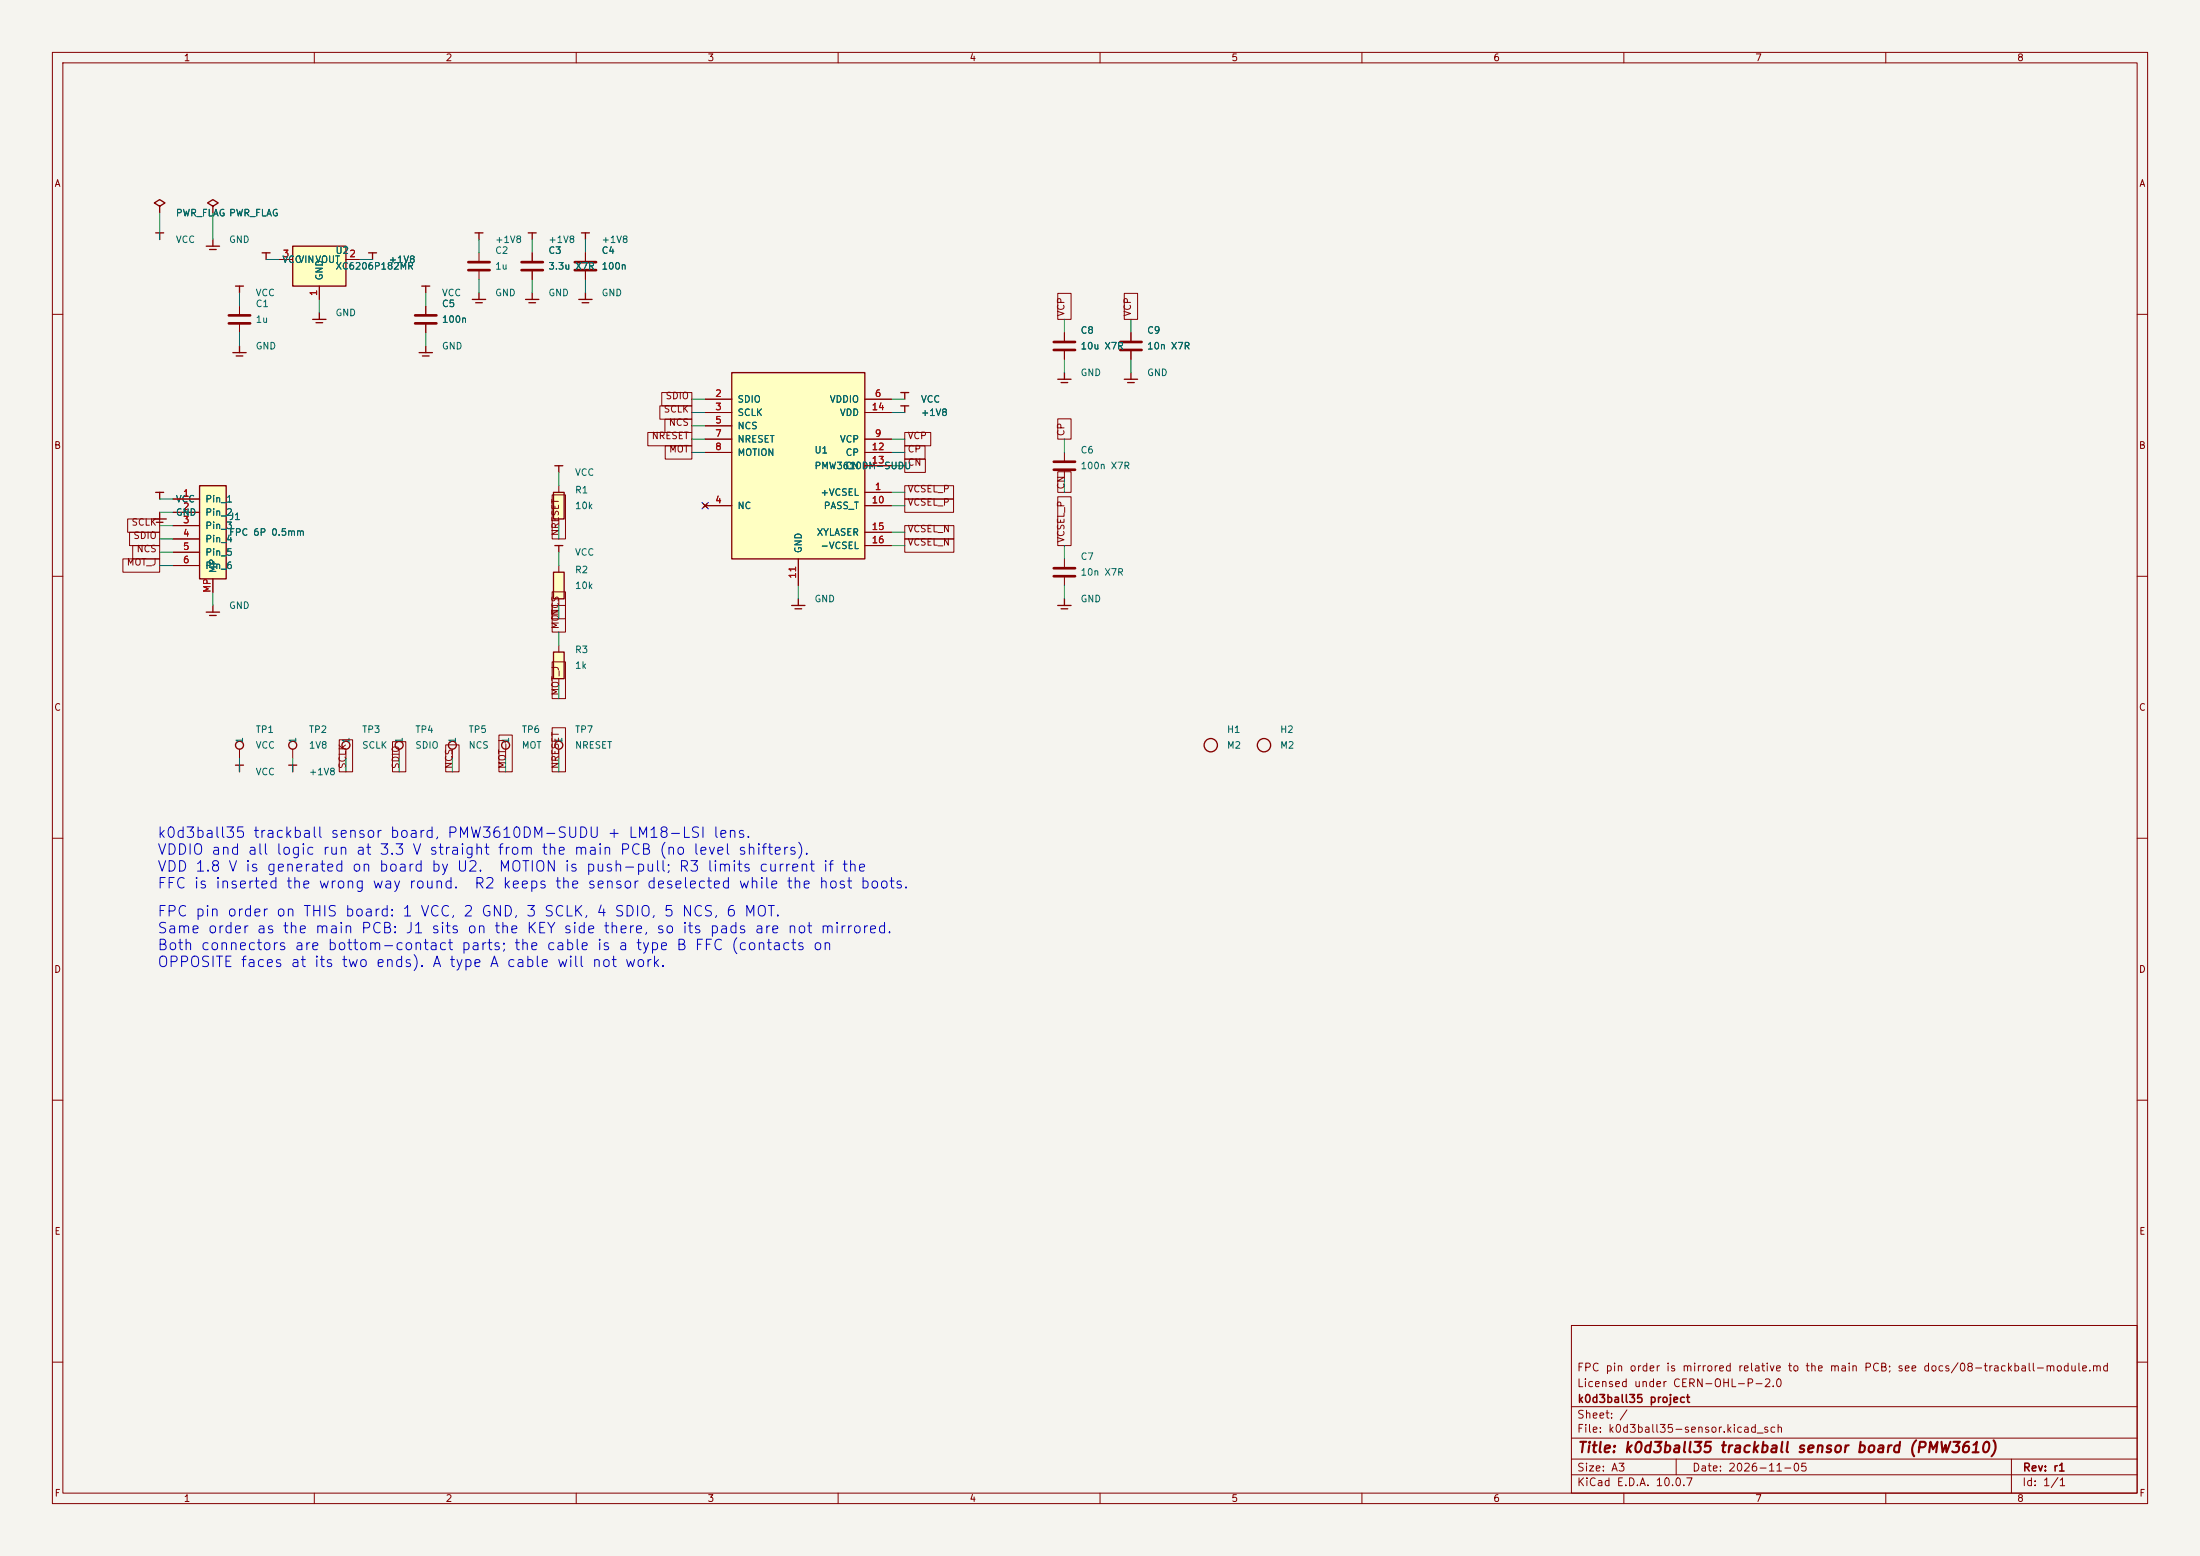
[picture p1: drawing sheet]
<svg xmlns="http://www.w3.org/2000/svg" width="420mm" height="297mm" viewBox="0 0 420 297" stroke-linecap="round" stroke-linejoin="round" font-family="sans-serif">
<path d="M0 0h420v297h-420z" fill="#f5f4ef" stroke="#f5f4ef" stroke-width=".19"/>
<g fill="none" stroke="#840000" stroke-width=".19">
<path d="M10 10h400v277h-400zM12 12h396v273h-396zM60 10v2M110 10v2M160 10v2M210 10v2M260 10v2M310 10v2M360 10v2M45.7 58.4v1.8M81.3 58.4v1.8M91.4 48.3v1.7"/>
<path d="M91.4 51.6v1.7M101.6 48.3v1.7M101.6 51.6v1.7M111.8 48.3v1.7M111.8 51.6v1.7M10 60h2M45.7 61.7v1.8M81.3 61.7v1.8M215.9 63.5v1.8M215.9 66.8v1.8M408 60h2M10 110h2"/>
<path d="M408 110h2M10 160h2M408 160h2M10 210h2M408 210h2M300 253h108v32h-108zM10 260h2M300 278.5h108M300 274.5h108M300 268.5h108M320 278.5v3M384 278.5v6.5"/>
<path d="M408 260h2M60 285v2M110 285v2M160 285v2M210 285v2M260 285v2M300 281.5h108M310 285v2M360 285v2"/>
</g>
<g fill="none" stroke="#840000" stroke-width=".25">
<path d="M45 54.6h1.5M45.7 54.6v1.3M61 59.7v1.3M80.5 54.6h1.5M81.3 54.6v1.3M90.2 57.2h2.5M90.7 44.5h1.5M90.8 57.8h1.3M91.4 44.5v1.2M91.4 55.9v1.3M100.3 57.2h2.6M100.8 44.5h1.6"/>
<path d="M101 57.8h1.2M101.6 44.5v1.2M101.6 55.9v1.3M111 44.5h1.5M111.8 44.5v1.2M44.4 67.3h2.6M45.1 67.9h1.3M45.7 66v1.3M59.7 61h2.5M60.3 61.6h1.3M80 67.3h2.5M80.6 67.9h1.3"/>
<path d="M81.3 66v1.3M214.6 72.4h2.6M215.3 73h1.2M215.9 71.1v1.3M105.9 104.1h1.5M106.7 104.1v1.3"/>
</g>
<path d="M89.4 50h4.1M89.4 51.6h4.1M99.6 50h4M99.6 51.6h4M109.7 50h4.1M109.7 51.6h4.1M43.7 60.2h4.1M43.7 61.7h4.1M79.2 60.2h4.1M79.2 61.7h4.1M213.9 65.3h4M213.9 66.8h4" fill="none" stroke="#840000" stroke-width=".51"/>
<path d="M55.9 47h10.1v7.6h-10.1z" fill="#ffffc2"/>
<g fill="none" stroke="#840000" stroke-width=".25">
<path d="M30.5 39.4l1-.7-1-.6-1 .6 1 .7v1.2M40.6 39.4l1.1-.7-1.1-.6-1 .6 1 .7v1.2M29.7 44.5h1.5M30.5 44.5v1.2M39.4 47h2.5M40 47.6h1.3M40.6 45.7v1.3M50 48.3h1.6M50.8 48.3v1.2M55.9 47h10.1v7.6h-10.1zM70.4 48.3h1.5M71.1 48.3v1.2"/>
<path d="M29.7 94h1.5M30.5 94v1.3M201.9 115.6h2.6M202.6 116.2h1.2M203.2 114.3v1.3"/>
<circle cx="231.1" cy="142.2" r="1.27"/>
<circle cx="241.3" cy="142.2" r="1.27"/>
</g>
<path d="M53.3 49.5h2.6M61 54.6v2.6M66 49.5h2.6M203.2 106.7v1.8M203.2 110v1.8" fill="none" stroke="#840000" stroke-width=".19"/>
<path d="M201.2 108.5h4M201.2 110h4" fill="none" stroke="#840000" stroke-width=".51"/>
<path d="M38.1 92.7h5.1v17.8h-5.1z" fill="#ffffc2"/>
<g fill="none" stroke="#840000" stroke-width=".25">
<path d="M172 74.9h1.5M172 77.5h1.5M172.7 74.9v1.3M172.7 77.5v1.2M201.9 72.4h2.6M202.6 73h1.2M203.2 71.1v1.3M29.2 99.1h2.5M29.8 99.7h1.3M30.5 97.8v1.3M38.1 92.7h5.1v17.8h-5.1zM39.4 116.8h2.5"/>
<path d="M40 117.5h1.3M40.6 115.6v1.2M45 146.1h1.5M45.7 146.1v1.2M55.1 146.1h1.5M55.9 146.1v1.2"/>
<circle cx="45.7" cy="142.2" r=".76"/>
<circle cx="55.9" cy="142.2" r=".76"/>
<circle cx="66" cy="142.2" r=".76"/>
<circle cx="76.2" cy="142.2" r=".76"/>
<circle cx="86.4" cy="142.2" r=".76"/>
<circle cx="96.5" cy="142.2" r=".76"/>
<circle cx="106.7" cy="142.2" r=".76"/>
</g>
<g fill="none" stroke="#840000" stroke-width=".19">
<path d="M203.2 63.5v1.8M203.2 66.8v1.8M33 95.3h5.1M33 97.8h5.1M203.2 86.4v1.7M203.2 89.7v1.7M33 100.3h5.1M33 102.9h5.1M33 105.4h5.1M33 108h5.1M40.6 110.5v2.5M45.7 143v1.8"/>
<path d="M55.9 143v1.8M66 143v1.8M76.2 143v1.8M86.4 143v1.8M96.5 143v1.8M106.7 143v1.8"/>
</g>
<path d="M201.2 65.3h4M201.2 66.8h4M201.2 88.1h4M201.2 89.7h4" fill="none" stroke="#840000" stroke-width=".51"/>
<path d="M105.7 124.5h2v5h-2z" fill="#ffffc2"/>
<path d="M110.5 57.2h2.5M111.1 57.8h1.3M111.8 55.9v1.3M151.1 115.6h2.6M151.8 116.2h1.2M152.4 114.3v1.3M105.7 124.5h2v5h-2z" fill="none" stroke="#840000" stroke-width=".25"/>
<path d="M106.7 123.2v1.3M106.7 129.5v1.3" fill="none" stroke="#840000" stroke-width=".19"/>
<path d="M105.7 109.2h2v5.1h-2z" fill="#ffffc2"/>
<path d="M105.7 109.2h2v5.1h-2z" fill="none" stroke="#840000" stroke-width=".25"/>
<path d="M106.7 108v1.2M106.7 114.3v1.3" fill="none" stroke="#840000" stroke-width=".19"/>
<path d="M139.7 71.1h25.4v35.6h-25.4z" fill="#ffffc2"/>
<path d="M139.7 71.1h25.4v35.6h-25.4zM105.9 88.9h1.5M106.7 88.9v1.3" fill="none" stroke="#840000" stroke-width=".25"/>
<g fill="none" stroke="#840000" stroke-width=".19">
<path d="M134.6 76.2h5.1M134.6 78.7h5.1M165.1 76.2h5.1M165.1 78.7h5.1M134.2 96.1l.8 .8M134.6 96.5h5.1M134.6 81.3h5.1M134.6 83.8h5.1M134.6 86.4h5.1M135 96.1l-.8 .8M165.1 94h5.1M165.1 96.5h5.1"/>
<path d="M165.1 83.8h5.1M165.1 86.4h5.1M165.1 88.9h5.1M152.4 106.7v5.1M165.1 101.6h5.1M165.1 104.1h5.1"/>
</g>
<path d="M105.7 94h2v5.1h-2z" fill="#ffffc2"/>
<path d="M105.7 94h2v5.1h-2z" fill="none" stroke="#840000" stroke-width=".25"/>
<g fill="none" stroke="#840000" stroke-width=".19">
<path d="M53.3 49.5h2.6M61 54.6v2.6M66 49.5h2.6M81.3 58.4v1.8M101.6 48.3v1.7M101.6 51.6v1.7M111.8 48.3v1.7M111.8 51.6v1.7M201.9 56h2.6v5h-2.6zM214.6 56h2.6v5h-2.6zM81.3 61.7v1.8M126 77.5h6.1v2.5h-6.1z"/>
<path d="M126.3 74.9h5.8v2.6h-5.8zM134.6 76.2h5.1M134.6 78.7h5.1M165.1 76.2h5.1M165.1 78.7h5.1M201.9 79.9h2.6v3.9h-2.6zM203.2 63.5v1.8M203.2 66.8v1.8M215.9 63.5v1.8M215.9 66.8v1.8M24.4 99.1h6.1v2.5h-6.1zM33 95.3h5.1"/>
<path d="M33 97.8h5.1M105.4 94.5h2.6v8.4h-2.6zM106.7 92.7v1.3M106.7 99.1v1.2M123.7 82.5h8.4v2.6h-8.4zM126.9 80h5.2v2.6h-5.2zM127 85.1h5.1v2.5h-5.1zM134.2 96.1l.8 .8M134.6 96.5h5.1M134.6 81.3h5.1M134.6 83.8h5.1M134.6 86.4h5.1"/>
<path d="M135 96.1l-.8 .8M165.1 94h5.1M165.1 96.5h5.1M165.1 83.8h5.1M165.1 86.4h5.1M165.1 88.9h5.1M172.7 82.5h5v2.6h-5zM172.7 92.7h9.3v2.6h-9.3zM172.7 95.2h9.3v2.6h-9.3zM172.7 85.1h3.9v2.5h-3.9zM172.7 87.6h4v2.6h-4zM201.9 94.8h2.6v9.3h-2.6z"/>
<path d="M201.9 90h2.6v4h-2.6zM23.5 106.7h7v2.5h-7zM24.7 101.6h5.8v2.5h-5.8zM25.3 104.1h5.2v2.6h-5.2zM33 100.3h5.1M33 102.9h5.1M33 105.4h5.1M33 108h5.1M40.6 110.5v2.5M105.4 115.6h2.6v5.1h-2.6zM105.4 113h2.6v5.1h-2.6zM152.4 106.7v5.1"/>
<path d="M165.1 101.6h5.1M165.1 104.1h5.1M172.7 100.3h9.4v2.6h-9.4zM172.7 102.9h9.4v2.5h-9.4zM105.4 126.3h2.6v7.1h-2.6zM105.4 138.9h2.6v8.4h-2.6zM64.8 141.2h2.5v6.1h-2.5zM74.9 141.6h2.6v5.7h-2.6zM85.1 142.2h2.5v5.1h-2.5zM95.2 140.3h2.6v7h-2.6z"/>
</g>
<g fill="none" stroke="#009600" stroke-width=".19">
<path d="M30.5 40.6v5.1M40.6 40.6v5.1M45.7 55.9v2.5M50.8 49.5h2.5M61 57.2v2.5M68.6 49.5h2.5M81.3 55.9v2.5M91.4 45.7v2.6M91.4 53.3v2.6M101.6 45.7v2.6M101.6 53.3v2.6M111.8 45.7v2.6"/>
<path d="M111.8 53.3v2.6M45.7 63.5v2.5M81.3 63.5v2.5M132.1 78.7h2.5M132.1 76.2h2.5M170.2 78.7h2.5M170.2 76.2h2.5M203.2 61v2.5M203.2 68.6v2.5M215.9 61v2.5M215.9 68.6v2.5M30.5 97.8h2.5"/>
<path d="M30.5 95.3h2.5M106.7 90.2v2.5M132.1 86.4h2.5M132.1 83.8h2.5M132.1 81.3h2.5M170.2 86.4h2.5M170.2 94h2.5M170.2 83.8h2.5M170.2 96.5h2.5M170.2 88.9h2.5M203.2 83.8v2.6M203.2 91.4v2.6"/>
<path d="M30.5 108h2.5M30.5 105.4h2.5M30.5 102.9h2.5M30.5 100.3h2.5M40.6 113v2.6M106.7 100.3v2.6M106.7 105.4v2.6M106.7 115.6v2.5M152.4 111.8v2.5M170.2 101.6h2.5M170.2 104.1h2.5M203.2 104.1v2.6"/>
<path d="M203.2 111.8v2.5M106.7 120.7v2.5M106.7 130.8v2.6M45.7 144.8v2.5M55.9 144.8v2.5M66 144.8v2.5M76.2 144.8v2.5M86.4 144.8v2.5M96.5 144.8v2.5M106.7 144.8v2.5"/>
</g>
<path d="M134 95.9l1.2 1.2M135.2 95.9l-1.2 1.2" fill="none" stroke="#000084" stroke-width=".19"/>
<g font-size="2" fill="#0000c2">
<text x="29.9" y="160.4">k0d3ball35 trackball sensor board, PMW3610DM-SUDU + LM18-LSI lens.</text>
<text x="29.9" y="163.7">VDDIO and all logic run at 3.3 V straight from the main PCB (no level shifters).</text>
<text x="29.9" y="166.9">VDD 1.8 V is generated on board by U2.</text>
<text x="95" y="166.9">MOTION is push-pull; R3 limits current if the</text>
<text x="29.9" y="170.1">FFC is inserted the wrong way round.</text>
<text x="90.4" y="170.1">R2 keeps the sensor deselected while the host boots.</text>
<text x="29.9" y="175.4">FPC pin order on THIS board: 1 VCC, 2 GND, 3 SCLK, 4 SDIO, 5 NCS, 6 MOT.</text>
<text x="29.9" y="178.7">Same order as the main PCB: J1 sits on the KEY side there, so its pads are not mirrored.</text>
<text x="29.9" y="181.9">Both connectors are bottom-contact parts; the cable is a type B FFC (contacts on</text>
<text x="29.9" y="185.1">OPPOSITE faces at its two ends). A type A cable will not work.</text>
</g>
<text font-size="2" fill="#840000" x="301" y="277.8">Title: k0d3ball35 trackball sensor board (PMW3610)</text>
<g font-size="1.5" fill="#840000">
<text x="300.9" y="262.1">FPC pin order is mirrored relative to the main PCB; see docs/08-trackball-module.md</text>
<text x="300.9" y="265.1">Licensed under CERN-OHL-P-2.0</text>
<text x="301" y="268.1">k0d3ball35 project</text>
<text x="300.9" y="273.8">File: k0d3ball35-sensor.kicad_sch</text>
<text x="300.9" y="271.1">Sheet: /</text>
<text x="300.9" y="281.2">Size: A3</text>
<text x="322.9" y="281.2">Date: 2026-11-05</text>
<text x="386" y="281.2">Rev: r1</text>
<text x="300.9" y="284">KiCad E.D.A. 10.0.7</text>
<text x="385.9" y="284">Id: 1/1</text>
</g>
<g font-size="1.3" fill="#840000">
<text x="35" y="12">1</text>
<text x="85" y="12">2</text>
<text x="135" y="12">3</text>
<text x="185" y="12">4</text>
<text x="235" y="12">5</text>
<text x="285" y="12">6</text>
<text x="335" y="12">7</text>
<text x="385" y="12">8</text>
<text x="10.3" y="36">A</text>
<text x="408.3" y="36">A</text>
<text x="203.5" y="60.5" transform="rotate(-90 203.5 60.5)">VCP</text>
<text x="216.2" y="60.5" transform="rotate(-90 216.2 60.5)">VCP</text>
<text x="127" y="76.5">SDIO</text>
<text x="126.6" y="79.1">SCLK</text>
<text x="127.6" y="81.6">NCS</text>
<text x="203.5" y="83.4" transform="rotate(-90 203.5 83.4)">CP</text>
<text x="10.2" y="86">B</text>
<text x="124.3" y="84.1">NRESET</text>
<text x="127.6" y="86.7">MOT</text>
<text x="173.2" y="84.1">VCP</text>
<text x="173.2" y="86.7">CP</text>
<text x="173.2" y="89.2">CN</text>
<text x="408.2" y="86">B</text>
<text x="173.2" y="94.3">VCSEL_P</text>
<text x="203.5" y="93.5" transform="rotate(-90 203.5 93.5)">CN</text>
<text x="25" y="100.6">SCLK</text>
<text x="173.2" y="96.8">VCSEL_P</text>
<text x="173.2" y="101.9">VCSEL_N</text>
<text x="25.4" y="103.2">SDIO</text>
<text x="26" y="105.7">NCS</text>
<text x="107" y="102.4" transform="rotate(-90 107 102.4)">NRESET</text>
<text x="173.2" y="104.5">VCSEL_N</text>
<text x="203.5" y="103.7" transform="rotate(-90 203.5 103.7)">VCSEL_P</text>
<text x="24.1" y="108.3">MOT_J</text>
<text x="107" y="117.7" transform="rotate(-90 107 117.7)">NCS</text>
<text x="107" y="120.2" transform="rotate(-90 107 120.2)">MOT</text>
<text x="10.2" y="136">C</text>
<text x="107" y="132.9" transform="rotate(-90 107 132.9)">MOT_J</text>
<text x="408.2" y="136">C</text>
<text x="66.4" y="146.9" transform="rotate(-90 66.4 146.9)">SCLK</text>
<text x="76.5" y="146.9" transform="rotate(-90 76.5 146.9)">SDIO</text>
<text x="86.7" y="146.9" transform="rotate(-90 86.7 146.9)">NCS</text>
<text x="96.8" y="146.9" transform="rotate(-90 96.8 146.9)">MOT_J</text>
<text x="107" y="146.9" transform="rotate(-90 107 146.9)">NRESET</text>
<text x="10.2" y="186">D</text>
<text x="408.2" y="186">D</text>
<text x="10.3" y="236">E</text>
<text x="408.3" y="236">E</text>
<text x="10.3" y="286">F</text>
<text x="35" y="287">1</text>
<text x="85" y="287">2</text>
<text x="135" y="287">3</text>
<text x="185" y="287">4</text>
<text x="235" y="287">5</text>
<text x="285" y="287">6</text>
<text x="335" y="287">7</text>
<text x="385" y="287">8</text>
<text x="408.3" y="286">F</text>
</g>
<g font-size="1.3" fill="#006464">
<text x="33.5" y="41.6">PWR_FLAG PWR_FLAG</text>
<text x="33.5" y="46.7">VCC</text>
<text x="43.6" y="46.7">GND</text>
<text x="94.4" y="46.7">+1V8</text>
<text x="104.6" y="46.7">+1V8</text>
<text x="114.7" y="46.7">+1V8</text>
<text x="53.8" y="50.5">VCC</text>
<text x="56.9" y="50.5">VINVOUT</text>
<text x="61.9" y="53.6" transform="rotate(-90 61.9 53.6)">GND</text>
<text x="63.9" y="48.8">U2</text>
<text x="63.9" y="51.8">XC6206P182MR</text>
<text x="74.1" y="50.5">+1V8</text>
<text x="94.4" y="48.8">C2</text>
<text x="94.4" y="51.8">1u</text>
<text x="104.6" y="48.8">C3</text>
<text x="104.6" y="51.8">3.3u X7R</text>
<text x="114.7" y="48.8">C4</text>
<text x="114.7" y="51.8">100n</text>
<text x="48.7" y="58.9">C1</text>
<text x="48.7" y="56.8">VCC</text>
<text x="84.3" y="56.8">VCC</text>
<text x="84.3" y="58.9">C5</text>
<text x="94.4" y="56.8">GND</text>
<text x="104.6" y="56.8">GND</text>
<text x="114.7" y="56.8">GND</text>
<text x="48.7" y="61.9">1u</text>
<text x="63.9" y="60.7">GND</text>
<text x="84.3" y="61.9">100n</text>
<text x="206.2" y="64">C8</text>
<text x="218.9" y="64">C9</text>
<text x="48.7" y="67">GND</text>
<text x="84.3" y="67">GND</text>
<text x="206.2" y="67">10u X7R</text>
<text x="218.9" y="67">10n X7R</text>
<text x="140.7" y="77.2">SDIO</text>
<text x="158.3" y="77.2">VDDIO</text>
<text x="175.7" y="77.2">VCC</text>
<text x="206.2" y="72.1">GND</text>
<text x="218.9" y="72.1">GND</text>
<text x="140.7" y="79.7">SCLK</text>
<text x="140.7" y="82.2">NCS</text>
<text x="160.2" y="79.7">VDD</text>
<text x="175.7" y="79.7">+1V8</text>
<text x="140.7" y="84.8">NRESET</text>
<text x="140.7" y="87.3">MOTION</text>
<text x="155.4" y="86.9">U1</text>
<text x="155.4" y="89.9">PMW3610DM-SUDU</text>
<text x="160.2" y="84.8">VCP</text>
<text x="161.3" y="89.9">CN</text>
<text x="161.3" y="87.3">CP</text>
<text x="206.2" y="86.9">C6</text>
<text x="206.2" y="89.9">100n X7R</text>
<text x="109.7" y="91.1">VCC</text>
<text x="109.7" y="94.5">R1</text>
<text x="156.5" y="94.9">+VCSEL</text>
<text x="33.5" y="96.2">VCC</text>
<text x="33.5" y="98.8">GND</text>
<text x="39.1" y="96.2">Pin_1</text>
<text x="39.1" y="98.8">Pin_2</text>
<text x="39.1" y="101.3">Pin_3</text>
<text x="43.6" y="99.6">J1</text>
<text x="109.7" y="97.5">10k</text>
<text x="140.7" y="97.5">NC</text>
<text x="157.1" y="97.5">PASS_T</text>
<text x="39.1" y="103.8">Pin_4</text>
<text x="39.1" y="106.4">Pin_5</text>
<text x="43.6" y="102.6">FPC 6P 0.5mm</text>
<text x="109.7" y="106.4">VCC</text>
<text x="153.4" y="105.7" transform="rotate(-90 153.4 105.7)">GND</text>
<text x="155.8" y="102.6">XYLASER</text>
<text x="156.5" y="105.1">-VCSEL</text>
<text x="206.2" y="107.2">C7</text>
<text x="39.1" y="108.9">Pin_6</text>
<text x="41.6" y="109.5" transform="rotate(-90 41.6 109.5)">MP</text>
<text x="109.7" y="109.7">R2</text>
<text x="109.7" y="112.7">10k</text>
<text x="206.2" y="110.2">10n X7R</text>
<text x="43.6" y="116.5">GND</text>
<text x="155.4" y="115.3">GND</text>
<text x="206.2" y="115.3">GND</text>
<text x="109.7" y="125">R3</text>
<text x="109.7" y="128">1k</text>
<text x="46.7" y="142" transform="rotate(-90 46.7 142)">1</text>
<text x="48.7" y="140.2">TP1</text>
<text x="48.7" y="143.2">VCC</text>
<text x="56.8" y="142" transform="rotate(-90 56.8 142)">1</text>
<text x="58.9" y="140.2">TP2</text>
<text x="58.9" y="143.2">1V8</text>
<text x="67" y="142" transform="rotate(-90 67 142)">1</text>
<text x="69" y="140.2">TP3</text>
<text x="69" y="143.2">SCLK</text>
<text x="77.2" y="142" transform="rotate(-90 77.2 142)">1</text>
<text x="79.2" y="140.2">TP4</text>
<text x="79.2" y="143.2">SDIO</text>
<text x="87.3" y="142" transform="rotate(-90 87.3 142)">1</text>
<text x="89.3" y="140.2">TP5</text>
<text x="89.3" y="143.2">NCS</text>
<text x="97.5" y="142" transform="rotate(-90 97.5 142)">1</text>
<text x="99.5" y="140.2">TP6</text>
<text x="99.5" y="143.2">MOT</text>
<text x="107.6" y="142" transform="rotate(-90 107.6 142)">1</text>
<text x="109.7" y="140.2">TP7</text>
<text x="109.7" y="143.2">NRESET</text>
<text x="234.1" y="140.2">H1</text>
<text x="234.1" y="143.2">M2</text>
<text x="244.3" y="140.2">H2</text>
<text x="244.3" y="143.2">M2</text>
<text x="48.7" y="148.3">VCC</text>
<text x="58.9" y="148.3">+1V8</text>
</g>
<g font-size="1.3" fill="#a90000">
<text x="53.9" y="49.4">3</text>
<text x="66.6" y="49.4">2</text>
<text x="60.8" y="56.6" transform="rotate(-90 60.8 56.6)">1</text>
<text x="136.4" y="76.1">2</text>
<text x="166.9" y="76.1">6</text>
<text x="136.4" y="78.6">3</text>
<text x="136.4" y="81.1">5</text>
<text x="136.4" y="83.7">7</text>
<text x="166.3" y="78.6">14</text>
<text x="166.9" y="83.7">9</text>
<text x="136.4" y="86.2">8</text>
<text x="166.3" y="86.2">12</text>
<text x="166.3" y="88.8">13</text>
<text x="34.8" y="95.1">1</text>
<text x="166.9" y="93.8">1</text>
<text x="34.8" y="97.7">2</text>
<text x="34.8" y="100.2">3</text>
<text x="136.4" y="96.4">4</text>
<text x="166.3" y="96.4">10</text>
<text x="166.3" y="101.5">15</text>
<text x="34.8" y="102.7">4</text>
<text x="34.8" y="105.3">5</text>
<text x="34.8" y="107.8">6</text>
<text x="166.3" y="104">16</text>
<text x="40.5" y="113.2" transform="rotate(-90 40.5 113.2)">MP</text>
<text x="152.3" y="110.6" transform="rotate(-90 152.3 110.6)">11</text>
</g>
</svg>
